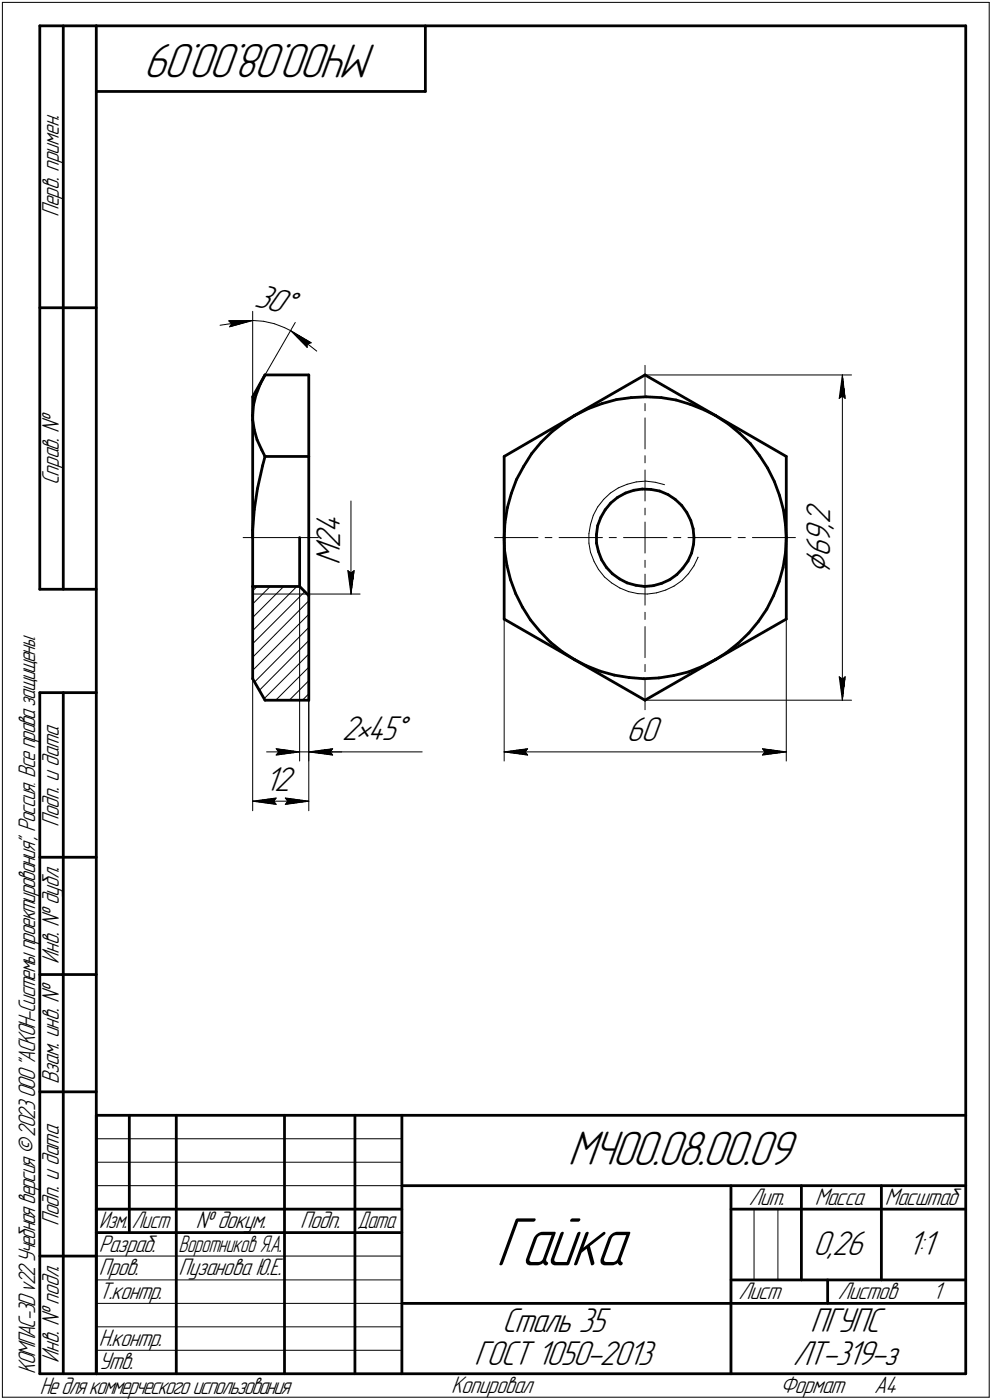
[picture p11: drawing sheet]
<svg xmlns="http://www.w3.org/2000/svg" width="211mm" height="298mm" viewBox="0 0 211 298" stroke-linecap="round" stroke-linejoin="round" font-family="sans-serif">
<g fill="none" stroke="#000" stroke-width=".21">
<path d="M.5 .5v297zM.5 .5h210zM210.5 .5v297zM46.8 69.3l7-1.1zM48.7 68.3l5.1-.1zM48.7 68.3l.6 .6zM48.9 69.6l4.9-1.4zM49.3 68.9l-.4 .7zM53.8 68.2l2.2 .2zM53.8 66.3v22.2zM56 68.4l2.3 .5zM58.3 68.9l2.2 .9z"/>
<path d="M60.5 69.8l1.4 .6zM61.9 70.4l3.5 3.6zM61.9 70.4l4.3 2.6zM61.9 70.4l5.5 4.4zM62.8 68.7l-6.4 11.1zM65.4 73.2v.8zM65.4 73.2l.8-.2zM137.2 77.8v6.7zM137.2 79.8h44zM179.2 79.8l.6 5zM179.2 79.8l-.6 5zM179.2 79.8v69.3z"/>
<path d="M137.2 85.9v1.6zM137.2 89v6.6zM137.2 97v1.6zM178.6 84.8l.6-.5zM179.2 84.3l.6 .5zM51.7 114.5h16zM74.7 106.7v19.8zM105.2 114.5h9.3zM116 114.5h1.4zM119 114.5h9.2zM125.3 113.6v2.1zM125.3 115.7l.3 1.9z"/>
<path d="M125.6 111.7l-.3 1.9zM125.6 117.6l.8 1.9zM126.2 109.7l-.6 2zM126.4 119.5l.9 1.7zM127.2 107.9l-1 1.8zM128.4 106.3l1.5-1.3zM128.4 106.3l-1.2 1.6zM129.6 114.5h1.5zM129.9 105l1.7-1.1zM131.6 103.9l1.8-.8zM132.7 114.5h4.5zM133.4 103.1l2-.5z"/>
<path d="M135.4 102.6l2-.2zM137.2 119.3v1.5zM137.2 114.5v3.3zM137.2 100.1v6.6zM137.2 108.2v1.4zM137.2 111.2v3.3zM137.2 114.5h4.7zM137.4 102.4l2 .3zM139.4 102.7l2 .5zM143.3 114.5h1.6zM146.4 114.5h9.1zM148.5 118.7l-.8 1.8z"/>
<path d="M148.5 118.7h.1M157.1 114.5h1.5zM160.1 114.5h9.1zM53.8 126.5h11.6zM53.8 137.1l11.1-11.1zM53.8 134.3l9.4-9.4zM53.8 131.5l6.6-6.6zM53.8 128.6l3.7-3.7zM53.8 125.8l.9-.9zM63.8 124.9v37.2zM65.4 126.5h11.2zM65.7 136.4l-10.5 10.6z"/>
<path d="M65.7 133.6l-11.5 11.6zM65.7 127.9l-11.9 12.1zM74 121.5l.7 5zM74 121.5l.7 .5zM74.7 122l.7-.5zM75.4 121.5l-.7 5zM107.3 131.8v30.3zM127.3 121.2l1.3 1.7zM128.6 122.9l1.5 1.2zM130.1 124.1l1.8 1.1zM131.9 125.2l1.9 .8zM133.8 126l1.9 .4z"/>
<path d="M135.7 126.4l2.1 .1zM137.2 133.4v6.6zM137.2 130.4v1.5zM137.2 122.3v6.6zM137.8 126.5l1.9-.3zM139.7 126.2l1.9-.6zM141.6 125.6l1.8-.8zM143.4 124.8l1.7-1.2zM146.5 122.2l-1.4 1.4zM147.7 120.5l-1.2 1.7zM167.3 131.8v30.3zM53.8 142.7l11.9-11.9z"/>
<path d="M53.8 144.5v28.1zM56.2 148.8l9.5-9.5zM58.7 149.1l7-7zM58.8 159.4l5 .7zM58.8 159.4l.5 .7zM61.6 149.1l4.1-4.2zM64.3 149.1l1.4-1.4zM65.7 149.1v13zM65.7 149.1v23.5zM70.8 159.4l-.5 .7zM112.3 159.4l-.5 .7zM137.2 144.5v6.6z"/>
<path d="M137.2 141.5v1.5zM137.2 149.1h44zM162.2 159.4l.5 .7zM162.2 159.4l5.1 .7zM178.6 144.1l.6 5zM178.6 144.1l.6 .5zM179.2 144.6l.6-.5zM179.8 144.1l-.6 5zM53.8 170.6l5-.7zM53.8 170.6l5 .7zM53.8 170.6h11.9zM56.7 160.1h7.1z"/>
<path d="M58.3 170.6l.5 .7zM58.8 160.8l5-.7zM58.8 169.9l-.5 .7zM59.3 160.1l-.5 .7zM60.7 171.3l5-.7zM60.7 169.9l.5 .7zM60.7 169.9l5 .7zM61.2 170.6l-.5 .7zM63.8 160.1h1.9zM65.7 160.1l5.1 .7zM65.7 160.1l5.1-.7zM65.7 160.1h7z"/>
<path d="M65.7 160.1h5.1zM70.3 160.1l.5 .7zM70.8 160.1h19zM107.3 160.1l5-.7zM107.3 160.1l5 .7zM107.3 160.1h60zM111.8 160.1l.5 .7zM162.2 160.8l5.1-.7zM162.7 160.1l-.5 .7zM20.5 247.5h65zM20.5 252.5h65zM20.5 242.5h65z"/>
<path d="M160.4 257.5v15zM165.5 257.5v15zM20.5 267.5h65zM20.5 272.5h65zM20.5 277.5h65zM.5 297.5h210zM20.5 282.5h65zM20.5 287.5h65z"/>
</g>
<g fill="none" stroke="#000" stroke-width=".59">
<path d="M8.5 5.5v120zM8.5 5.5h12zM13.5 5.5v120zM20.5 5.5v287zM20.5 5.5h185zM20.5 19.5h70zM90.5 5.5v14zM205.5 5.5v287zM8.5 65.5h12zM56.4 79.8l-2.6 4.7zM56.4 79.8l-1 2zM56.4 79.8h9.3z"/>
<path d="M65.7 79.8v17.4zM137.2 79.8l15 8.7zM53.8 84.5v4zM53.8 88.5v26zM53.8 88.4h.1M53.8 88.5v.9zM53.8 89.4l.3 2.1zM53.9 86.3l-.1 2.1zM54.1 91.5l.6 2.1zM54.4 84.2l-.5 2.1zM54.7 93.6l1 2.2zM55.4 81.8l-1 2.4z"/>
<path d="M55.7 95.8l.7 1.4zM55.9 99.1l-1.1 5zM56.4 97.2h9.3zM56.4 97.2l-.5 1.9zM65.7 97.2v17.3zM107.3 97.2l15-8.7zM107.3 97.2v17.3zM111.4 99.3l-1.5 2.8zM113.1 96.6l-1.7 2.7zM115.1 94.1l-2 2.5zM115.1 94.1l2.3-2.2zM117.4 91.9l2.6-1.9z"/>
<path d="M120 90l2.3-1.5zM122.3 88.5l2.8-1.5zM122.3 88.5l14.9-8.7zM125.1 87l3-1.1zM128.1 85.9l3-.8zM131.1 85.1l3.2-.4zM134.3 84.7l3.2-.2zM137.5 84.5l3.2 .2zM140.7 84.7l3.1 .5zM143.8 85.2l3.1 .9zM146.9 86.1l3 1.2zM149.9 87.3l2.3 1.2z"/>
<path d="M152.2 88.5l2.7 1.8zM152.2 88.5l15.1 8.7zM154.9 90.3l2.5 2zM157.4 92.3l2.3 2.2zM159.7 94.5l1.9 2.5zM161.6 97l1.7 2.7zM163.3 99.7l1.5 2.8zM167.3 97.2v17.3zM53.8 112.9v1.6zM53.8 114.5v10.4zM54.1 108.5l-.3 4.4zM54.8 104.1l-.7 4.4z"/>
<path d="M63.8 114.5v10.4zM65.7 114.5v12.3zM107.3 114.5l.1 2.7zM107.3 114.5v17.3zM107.4 117.2l.5 3.2zM107.4 111.3l-.1 3.2zM107.9 108.1l-.5 3.2zM108.8 105.1l-.9 3zM109.9 102.1l-1.1 3zM126.9 113.8v1.9zM126.9 115.7l.4 1.7zM127.2 111.9l-.3 1.9z"/>
<path d="M127.3 117.4l.7 1.8zM127.8 110.2l-.6 1.7zM128 119.2l1 1.6zM128.8 108.5l-1 1.7zM130 107.1l1.4-1.2zM130 107.1l-1.2 1.4zM131.4 105.9l1.7-.9zM133.1 105l1.8-.6zM134.9 104.4l1.8-.3zM136.7 104.1l1.8 .1zM138.5 104.2l1.9 .4zM140.4 104.6l1.8 .7z"/>
<path d="M142.2 105.3l1.5 1zM143.7 106.3l1.3 1.3zM145 107.6l1.1 1.5zM146.1 109.1l.9 1.7zM146.4 119.5l-1.1 1.5zM147 110.8l.5 1.8zM147.2 117.8l-.8 1.7zM147.5 112.6l.2 1.9zM147.6 115.9l-.4 1.9zM147.7 114.5l-.1 1.4zM164.8 102.5l1.1 3zM165.9 105.5l.8 3.1z"/>
<path d="M166.7 108.6l.4 3.2zM167.1 111.8l.2 2.7zM167.1 117.7l-.5 3.1zM167.3 114.5l-.2 3.2zM167.3 114.5v17.3zM8.5 125.5h12zM53.8 124.9v19.6zM53.8 124.9h10zM63.8 124.9l1.9 1.9zM65.7 126.8v22.3zM107.3 131.8l15 8.7zM107.9 120.4l.7 3z"/>
<path d="M108.6 123.4l1.1 3zM109.7 126.4l1.5 2.9zM111.2 129.3l1.7 2.7zM112.9 132l2 2.5zM114.9 134.5l2.2 2.2zM117.1 136.7l2.5 2.1zM119.6 138.8l2.7 1.7zM129 120.8l1.3 1.4zM130.3 122.2l1.5 1.1zM131.8 123.3l1.6 .8zM133.4 124.1l1.9 .5zM135.3 124.6l1.9 .3z"/>
<path d="M137.2 124.9l1.8-.2zM139 124.7l1.8-.5zM140.8 124.2l1.7-.8zM142.5 123.4l1.5-1.1zM145.3 121l-1.3 1.3zM154.5 139l2.6-2zM157.1 137l2.2-2.2zM161.4 132.3l-2.1 2.5zM163.2 129.7l-1.8 2.6zM164.6 126.8l-1.4 2.9zM165.8 123.9l-1.2 2.9zM166.6 120.8l-.8 3.1z"/>
<path d="M8.5 147.5v145zM8.5 147.5h12zM13.5 147.5v145zM53.8 144.5l2.6 4.6zM56.4 149.1h9.3zM122.3 140.5l2.4 1.2zM122.3 140.5l14.9 8.6zM124.7 141.7l3 1.2zM127.7 142.9l3 .9zM130.7 143.8l3.2 .5zM133.9 144.3l3.1 .2zM137 144.5l3.2-.1z"/>
<path d="M137.2 149.1l15-8.6zM140.2 144.4l3.1-.6zM143.3 143.8l3.2-.7zM146.5 143.1l2.9-1.2zM149.4 141.9l2.8-1.4zM152.2 140.5l2.3-1.5zM152.2 140.5l15.1-8.7zM8.5 182.5h12zM8.5 207.5h12zM8.5 232.5h12zM20.5 237.5h185zM20.5 237.5v55z"/>
<path d="M27.5 237.5v25zM37.5 237.5v55zM60.5 237.5v55zM75.5 237.5v55zM85.5 237.5v55zM20.5 257.5h65zM85.5 252.5h120zM155.5 252.5v40zM155.5 257.5h15zM170.5 252.5v20zM170.5 257.5h35zM187.5 252.5v20z"/>
<path d="M8.5 267.5h12zM20.5 262.5h65zM85.5 277.5h70zM155.5 277.5h50zM155.5 272.5h50zM176.1 272.5v5zM8.5 292.5h12zM20.5 292.5h185z"/>
</g>
<g fill="#000" stroke="#000" stroke-width=".21">
<path d="M48.7 68.3h4.6zM48.8 68.4h3.9zM48.9 68.5h3.3zM48.9 68.6h2.7zM49 68.7h2zM49.1 68.7h1.4zM49.2 68.8h.7z"/>
<path d="M53.3 68.3h.2zM52.7 68.4h.5zM52.2 68.5h.7zM51.6 68.6h1zM51 68.7h1.2zM50.5 68.7h1.5zM49.9 68.8h1.7zM49.3 68.9h2zM49.3 69h1.8zM49.2 69.1h1.5zM49.2 69.2h1.3zM49.1 69.3h1zM49 69.3h.8zM49 69.4h.5zM48.9 69.5h.3z"/>
<path d="M62.3 70.9h.2zM62.4 71h.2zM62.5 71h.2zM62.6 71.1h.1zM62.7 71.2h.2zM62.7 71.3h.3zM62.8 71.4h.3zM62.9 71.5h.3zM63 71.5h.3zM63.1 71.6h.3zM63.2 71.7h.3zM63.2 71.8h.4zM63.3 71.9h.5zM63.4 72h.4zM63.5 72.1h.4zM63.6 72.1h.4zM63.7 72.2h.5zM63.8 72.3h.5zM63.8 72.4h.5zM63.9 72.5h.5zM64 72.6h.6zM64.1 72.6h.6zM64.2 72.7h.6zM64.3 72.8h.6zM64.3 72.9h.7zM64.4 73h.7zM64.5 73.1h.7zM64.6 73.2h.7zM64.7 73.2h.7zM64.8 73.3h.6zM64.9 73.4h.5zM64.9 73.5h.5zM65 73.6h.4zM65.1 73.7h.3zM65.2 73.7h.2z"/>
<path d="M62.2 70.7h.2zM62.3 70.8h.2zM62.5 70.9h.2zM62.6 71h.2zM62.7 71h.2zM62.7 71.1h.4zM62.9 71.2h.3zM63 71.3h.3zM63.1 71.4h.4zM63.2 71.5h.5zM63.3 71.5h.5zM63.4 71.6h.5zM63.5 71.7h.6zM63.6 71.8h.7zM63.8 71.9h.5zM63.8 72h.7zM63.9 72.1h.8zM64 72.1h.8zM64.2 72.2h.7zM64.3 72.3h.8zM64.3 72.4h1zM64.4 72.5h1zM64.6 72.6h.9zM64.7 72.6h1zM64.8 72.7h1zM64.9 72.8h1.1zM65 72.9h1.1zM65.1 73h1.1zM65.2 73.1h.8zM65.3 73.2h.4z"/>
<path d="M179.2 80.6h.2zM179.2 80.7h.2zM179.2 80.8h.2zM179.2 80.9h.2zM179.2 80.9h.2zM179.2 81h.2zM179.2 81.1h.2zM179.2 81.2h.2zM179.2 81.3h.3zM179.2 81.4h.3zM179.2 81.4h.3zM179.2 81.5h.3zM179.2 81.6h.3zM179.2 81.7h.3zM179.2 81.8h.3zM179.2 81.9h.3zM179.2 82h.3zM179.2 82h.4zM179.2 82.1h.4zM179.2 82.2h.4zM179.2 82.3h.4zM179.2 82.4h.4zM179.2 82.5h.4zM179.2 82.5h.4zM179.2 82.6h.4zM179.2 82.7h.5zM179.2 82.8h.5zM179.2 82.9h.5zM179.2 83h.5zM179.2 83.1h.5zM179.2 83.1h.5zM179.2 83.2h.5zM179.2 83.3h.5zM179.2 83.4h.5zM179.2 83.5h.5zM179.2 83.6h.5zM179.2 83.7h.5zM179.2 83.7h.5zM179.2 83.8h.5zM179.2 83.9h.5zM179.2 84h.5zM179.2 84.1h.5zM179.2 84.2h.6zM179.2 84.2h.6zM179.2 84.3h.6zM179.4 84.4h.4zM179.5 84.5h.3zM179.6 84.6h.2zM179.7 84.7h.1z"/>
<path d="M179.1 81.1h.1zM179.1 81.2h.1zM179.1 81.3h.1zM179.1 81.4h.1zM179.1 81.4h.1zM179.1 81.5h.1zM179.1 81.6h.1zM179.1 81.7h.1zM179 81.8h.2zM179 81.9h.2zM179 82h.2zM179 82h.2zM179 82.1h.2zM179 82.2h.2zM179 82.3h.2zM178.9 82.4h.3zM178.9 82.5h.3zM178.9 82.5h.3zM178.9 82.6h.3zM178.9 82.7h.3zM178.9 82.8h.3zM178.9 82.9h.3zM178.8 83h.4zM178.8 83.1h.4zM178.8 83.1h.4zM178.8 83.2h.4zM178.8 83.3h.4zM178.8 83.4h.4zM178.8 83.5h.4zM178.8 83.6h.4zM178.7 83.7h.5zM178.7 83.7h.5zM178.7 83.8h.5zM178.7 83.9h.5zM178.7 84h.5zM178.7 84.1h.5zM178.7 84.2h.5zM178.6 84.2h.6zM178.6 84.3h.6zM178.6 84.4h.6zM178.6 84.5h.5zM178.6 84.6h.3zM178.6 84.7h.2z"/>
<path d="M74.1 121.7h.2zM74.1 121.8h.2zM74.1 121.8h.4zM74.1 121.9h.5zM74.1 122h.6zM74.1 122.1h.6zM74.2 122.2h.5zM74.2 122.3h.5zM74.2 122.3h.5zM74.2 122.4h.5zM74.2 122.5h.5zM74.2 122.6h.5zM74.2 122.7h.5zM74.3 122.8h.4zM74.3 122.9h.4zM74.3 122.9h.4zM74.3 123h.4zM74.3 123.1h.4zM74.3 123.2h.4zM74.3 123.3h.4zM74.3 123.4h.4zM74.3 123.4h.4zM74.3 123.5h.4zM74.3 123.6h.4zM74.3 123.7h.4zM74.3 123.8h.4zM74.3 123.9h.4zM74.3 124h.4zM74.4 124h.3zM74.4 124.1h.3zM74.4 124.2h.3zM74.4 124.3h.3zM74.4 124.4h.3zM74.4 124.5h.3zM74.4 124.5h.3zM74.5 124.6h.2zM74.5 124.7h.2zM74.5 124.8h.2zM74.5 124.9h.2zM74.5 125h.2zM74.5 125.1h.2zM74.5 125.1h.2zM74.5 125.2h.2z"/>
<path d="M75.2 121.7h.2zM75 121.8h.4zM74.9 121.8h.5zM74.8 121.9h.6zM74.7 122h.7zM74.7 122.1h.7zM74.7 122.2h.6zM74.7 122.3h.6zM74.7 122.3h.6zM74.7 122.4h.6zM74.7 122.5h.6zM74.7 122.6h.6zM74.7 122.7h.6zM74.7 122.8h.5zM74.7 122.9h.5zM74.7 122.9h.5zM74.7 123h.5zM74.7 123.1h.5zM74.7 123.2h.5zM74.7 123.3h.5zM74.7 123.4h.5zM74.7 123.4h.4zM74.7 123.5h.4zM74.7 123.6h.4zM74.7 123.7h.4zM74.7 123.8h.4zM74.7 123.9h.4zM74.7 124h.4zM74.7 124h.3zM74.7 124.1h.3zM74.7 124.2h.3zM74.7 124.3h.3zM74.7 124.4h.3zM74.7 124.5h.3zM74.7 124.5h.3zM74.7 124.6h.2zM74.7 124.7h.2zM74.7 124.8h.2zM74.7 124.9h.2zM74.7 125h.2zM74.7 125.1h.2zM74.7 125.1h.2zM74.7 125.2h.2zM74.7 125.3h.1zM74.7 125.4h.1zM74.7 125.5h.1zM74.7 125.6h.1zM74.7 125.6h.1zM74.7 125.7h.1zM74.7 125.8h.1z"/>
<path d="M58.8 159.5h.6zM58.9 159.6h1.1zM59 159.7h1.7zM59 159.8h2.3zM59.1 159.9h2.8zM59.2 159.9h3.4zM59.3 160h3.9z"/>
<path d="M70.2 159.5h.6zM69.5 159.6h1.2zM68.9 159.7h1.7zM68.2 159.8h2.3zM67.6 159.9h2.9zM67 159.9h3.4zM66.4 160h4z"/>
<path d="M111.7 159.5h.6zM111.1 159.6h1.1zM110.4 159.7h1.7zM109.8 159.8h2.2zM109.2 159.9h2.8zM108.5 159.9h3.4zM107.9 160h3.9z"/>
<path d="M162.3 159.5h.6zM162.4 159.6h1.1zM162.5 159.7h1.7zM162.5 159.8h2.3zM162.6 159.9h2.8zM162.6 159.9h3.4zM162.7 160h4z"/>
<path d="M178.6 144.3h.2zM178.6 144.4h.3zM178.6 144.4h.5zM178.6 144.5h.6zM178.6 144.6h.6zM178.6 144.7h.6zM178.7 144.8h.5zM178.7 144.9h.5zM178.7 144.9h.5zM178.7 145h.5zM178.7 145.1h.5zM178.7 145.2h.5zM178.7 145.3h.5zM178.8 145.4h.4zM178.8 145.5h.4zM178.8 145.5h.4zM178.8 145.6h.4zM178.8 145.7h.4zM178.8 145.8h.4zM178.8 145.9h.4zM178.8 146h.4zM178.9 146h.3zM178.9 146.1h.3zM178.9 146.2h.3zM178.9 146.3h.3zM178.9 146.4h.3zM178.9 146.5h.3zM178.9 146.6h.3zM179 146.6h.2zM179 146.7h.2zM179 146.8h.2zM179 146.9h.2zM179 147h.2zM179 147.1h.2zM179 147.2h.2zM179.1 147.2h.1zM179.1 147.3h.1zM179.1 147.4h.1zM179.1 147.5h.1zM179.1 147.6h.1zM179.1 147.7h.1zM179.1 147.7h.1zM179.1 147.8h.1z"/>
<path d="M179.7 144.3h.1zM179.6 144.4h.2zM179.5 144.4h.3zM179.4 144.5h.4zM179.2 144.6h.6zM179.2 144.7h.6zM179.2 144.8h.6zM179.2 144.9h.5zM179.2 144.9h.5zM179.2 145h.5zM179.2 145.1h.5zM179.2 145.2h.5zM179.2 145.3h.5zM179.2 145.4h.5zM179.2 145.5h.5zM179.2 145.5h.5zM179.2 145.6h.5zM179.2 145.7h.5zM179.2 145.8h.5zM179.2 145.9h.5zM179.2 146h.5zM179.2 146h.5zM179.2 146.1h.5zM179.2 146.2h.5zM179.2 146.3h.4zM179.2 146.4h.4zM179.2 146.5h.4zM179.2 146.6h.4zM179.2 146.6h.4zM179.2 146.7h.4zM179.2 146.8h.4zM179.2 146.9h.4zM179.2 147h.3zM179.2 147.1h.3zM179.2 147.2h.3zM179.2 147.2h.3zM179.2 147.3h.3zM179.2 147.4h.3zM179.2 147.5h.3zM179.2 147.6h.3zM179.2 147.7h.3zM179.2 147.7h.2zM179.2 147.8h.2zM179.2 147.9h.2zM179.2 148h.2zM179.2 148.1h.2zM179.2 148.2h.2zM179.2 148.3h.2zM179.2 148.3h.2z"/>
<path d="M53.8 170.6h4.5zM54.4 170.7h3.9zM55 170.8h3.4zM55.7 170.9h2.8zM56.3 170.9h2.2zM56.9 171h1.7zM57.6 171.1h1.1zM58.2 171.2h.6z"/>
<path d="M58.2 170h.6zM57.6 170.1h1.1zM56.9 170.2h1.7zM56.3 170.3h2.2zM55.7 170.3h2.8zM55 170.4h3.4zM54.4 170.5h3.9z"/>
<path d="M59.3 160.1h4.5zM59.3 160.2h3.9zM59.2 160.3h3.4zM59.1 160.4h2.8zM59 160.4h2.3zM59 160.5h1.7zM58.9 160.6h1.1zM58.8 160.7h.6z"/>
<path d="M60.8 170h.6zM60.9 170.1h1.1zM61 170.2h1.7zM61 170.3h2.2zM61 170.3h2.8zM61.1 170.4h3.4zM61.2 170.5h3.9z"/>
<path d="M61.2 170.6h4.5zM61.2 170.7h3.9zM61.1 170.8h3.4zM61 170.9h2.8zM61 170.9h2.2zM61 171h1.7zM60.9 171.1h1.1zM60.8 171.2h.6z"/>
<path d="M65.7 160.1h4.6zM66.4 160.2h4zM67 160.3h3.4zM67.6 160.4h2.9zM68.2 160.4h2.3zM68.9 160.5h1.7zM69.5 160.6h1.2zM70.2 160.7h.6z"/>
<path d="M107.3 160.1h4.5zM107.9 160.2h3.9zM108.5 160.3h3.4zM109.2 160.4h2.8zM109.8 160.4h2.2zM110.4 160.5h1.7zM111.1 160.6h1.1zM111.7 160.7h.6z"/>
<path d="M162.7 160.1h4.6zM162.7 160.2h4zM162.6 160.3h3.4zM162.6 160.4h2.8zM162.5 160.4h2.3zM162.5 160.5h1.7zM162.4 160.6h1.1zM162.3 160.7h.6z"/>
</g>
<text font-size="15.6" x="105.5" y="269.4">Гайка</text>
<g font-size="10.9">
<text x="80.2" y="9.4" transform="rotate(-180 80.2 9.4)">МЧ00.08.00.09</text>
<text x="120.8" y="248.1">МЧ00.08.00.09</text>
</g>
<text font-size="8.5" x="176.6" y="122.3" transform="rotate(-90 176.6 122.3)">Ç69,2</text>
<g font-size="7.8">
<text x="54" y="65.1" transform="rotate(15 54 65.1)">30Å</text>
<text x="72.4" y="120.3" transform="rotate(-90 72.4 120.3)">M24</text>
<text x="72.7" y="157.5">2</text>
<text x="78.2" y="157.5">45Å</text>
<text x="133.3" y="157.8">60</text>
<text x="56.3" y="168.3">12</text>
<text x="173" y="267.2">0,26</text>
<text x="193.1" y="267.2">1:1</text>
<text x="106.8" y="283.7">Сталь 35</text>
<text x="172.4" y="283.7">ПГУПС</text>
<text x="100.9" y="290.7">ГОСТ 1050-2013</text>
<text x="168.7" y="290.7">ЛТ-319-з</text>
</g>
<g font-size="5.4">
<text x="12.6" y="46.3" transform="rotate(-90 12.6 46.3)">Перв. примен.</text>
<text x="12.6" y="103.4" transform="rotate(-90 12.6 103.4)">Справ. !</text>
<text x="12.6" y="176.1" transform="rotate(-90 12.6 176.1)">Подп. и дата</text>
<text x="12.6" y="205.2" transform="rotate(-90 12.6 205.2)">Инв. ! дубл.</text>
<text x="12.6" y="230.9" transform="rotate(-90 12.6 230.9)">Взам. инв. !</text>
<text x="159.3" y="256.6">Лит.</text>
<text x="173.4" y="256.6">Масса</text>
<text x="188.3" y="256.6">Масштаб</text>
<text x="12.6" y="261.1" transform="rotate(-90 12.6 261.1)">Подп. и дата</text>
<text x="41.6" y="261.6">! докум.</text>
<text x="63.9" y="261.6">Подп.</text>
<text x="21" y="266.6">Разраб.</text>
<text x="21" y="271.6">Пров.</text>
<text x="38" y="271.6">Пузанова Ю.Е.</text>
<text x="21" y="276.6">Т.контр.</text>
<text x="157.1" y="276.6">Лист</text>
<text x="178.3" y="276.6">Листов</text>
<text x="198.5" y="276.6">1</text>
<text x="21" y="286.6">Н.контр.</text>
<text x="7.5" y="292.5" transform="rotate(-90 7.5 292.5)">КОМПАС-3Dv22Учебнаяверсия©2023ООО&quot;АСКОН-Системыпроектирования&quot;, Россия. Всеправазащищены.</text>
<text x="12.6" y="290.2" transform="rotate(-90 12.6 290.2)">Инв. ! подл.</text>
<text x="21" y="291.6">Утв.</text>
<text x="8.5" y="296.7">Недлякоммерческогоиспользования</text>
<text x="96" y="296.6">Копировал</text>
<text x="166" y="296.6">Формат</text>
<text x="186" y="296.6">A4</text>
</g>
<g font-size="5.3">
<text x="21.1" y="261.6">Изм.</text>
<text x="28.1" y="261.6">Лист</text>
<text x="76.1" y="261.6">Дата</text>
<text x="38" y="266.6">Воротников Я.А.</text>
</g>
</svg>
